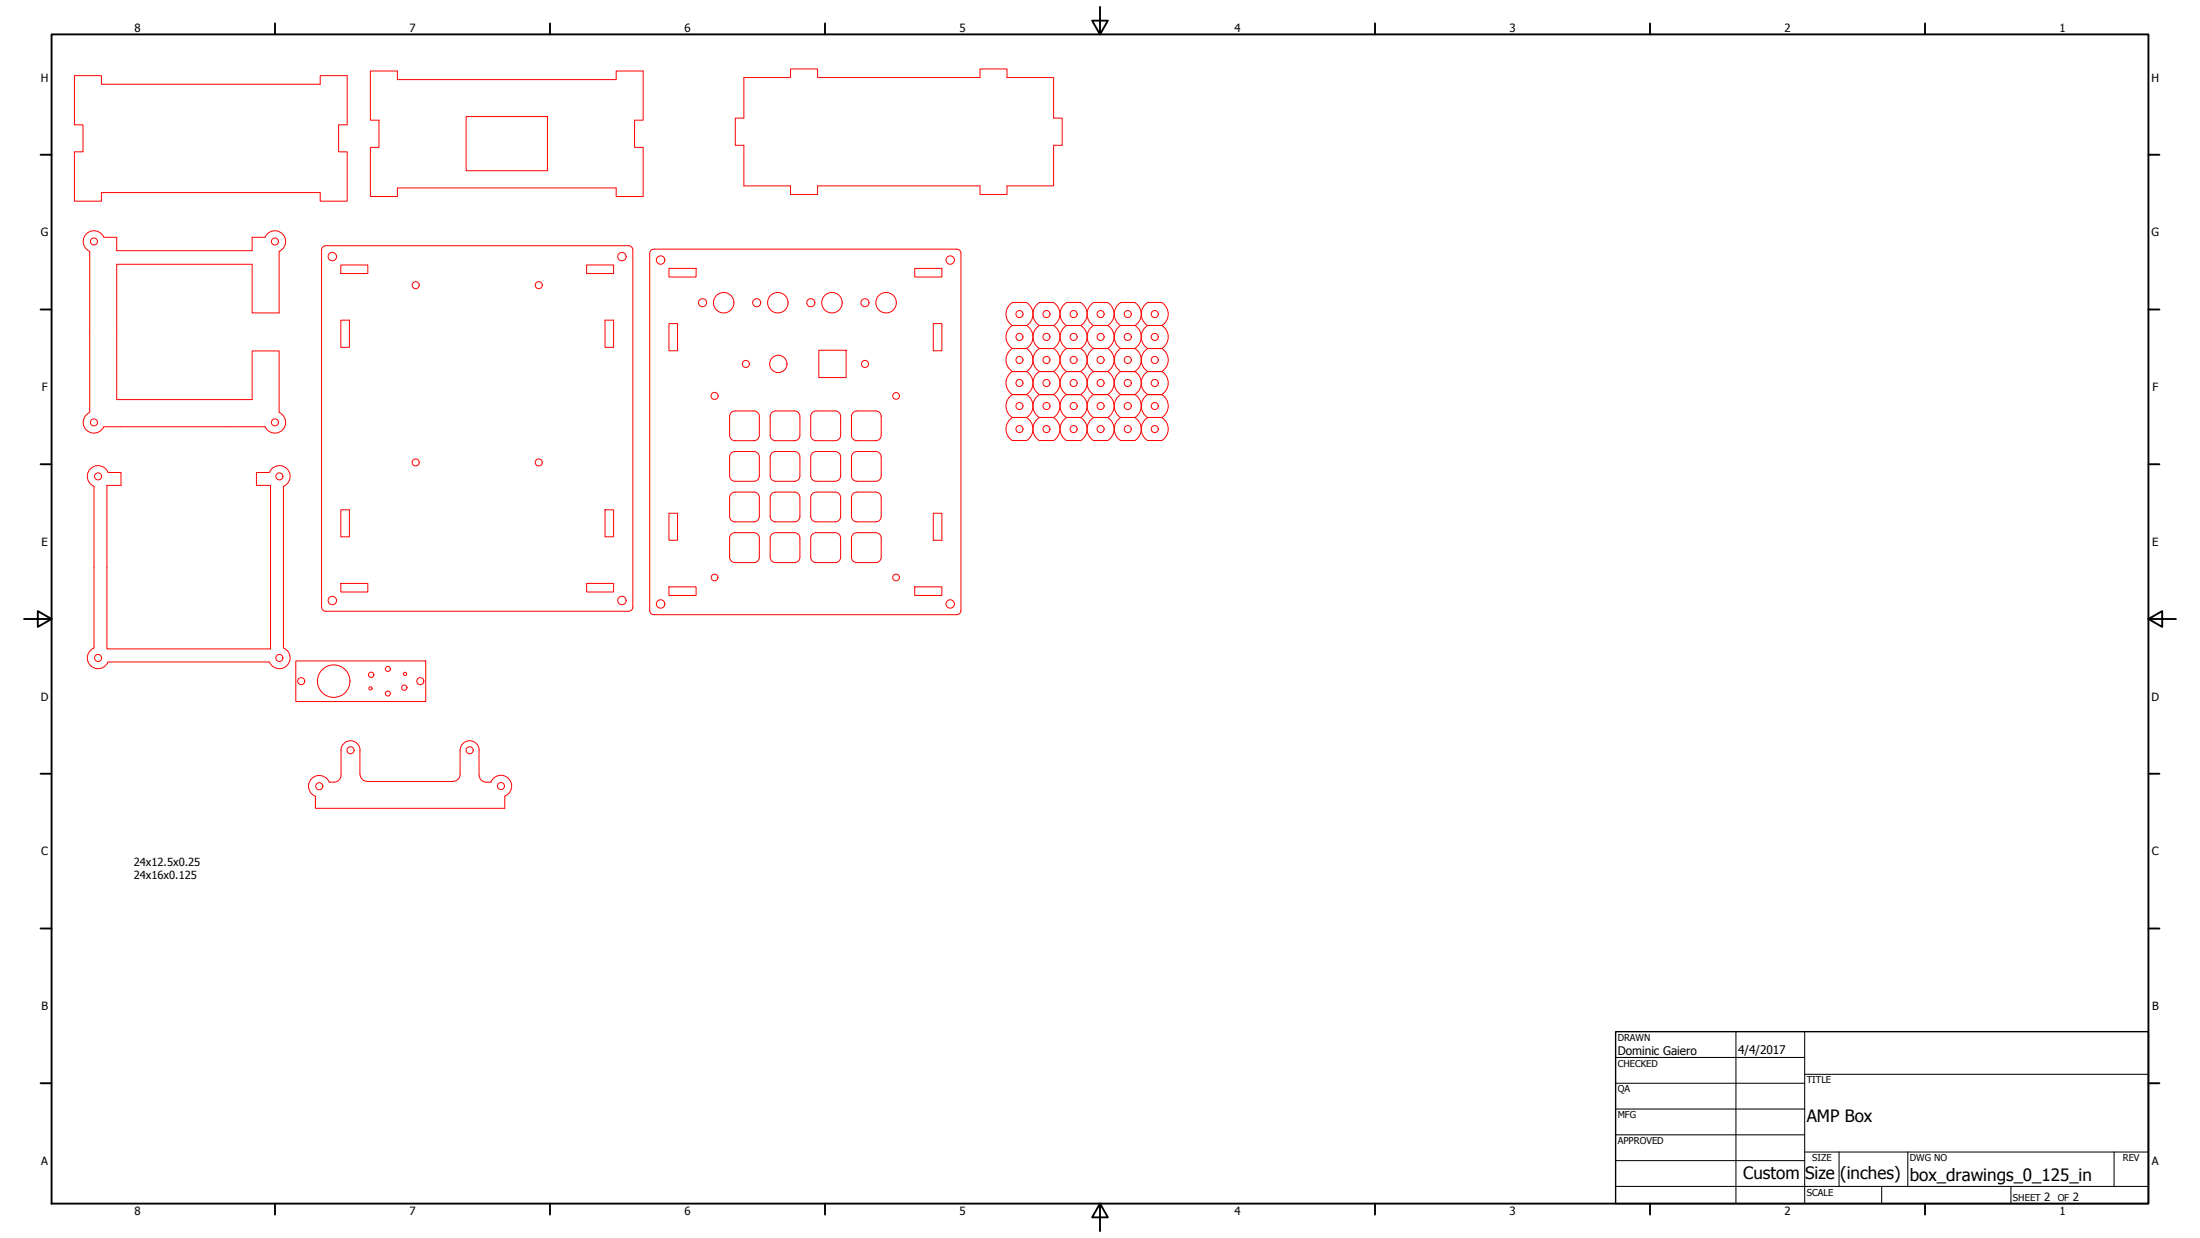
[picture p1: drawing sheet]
<svg xmlns="http://www.w3.org/2000/svg" width="813mm" height="457mm" viewBox="0 0 813 457" stroke-linecap="round" stroke-linejoin="round" font-family="sans-serif">
<!-- layer: Sketch Geometry (ANSI) -->
<g fill="none" stroke="#f00" stroke-width=".37">
<path d="M27.5 27.9h10v3.2h80.8v-3.2h10v18.2h-3.2v10h3.2v18.2h-10v-3.2h-80.8v3.2h-10v-18.2h3.2v-10h-3.2zM136.8 26.2h10v3.2h80.8v-3.2h10v18.2h-3.2v10h3.2v18.2h-10v-3.2h-80.8v3.2h-10v-18.2h3.2v-10h-3.2zM274.8 28.6h17.2v-3.1h10.1v3.1h60v-3.1h9.9v3.1h17.3v15h3.1v10.1h-3.1v14.9h-17.3v3.2h-9.9v-3.2h-60v3.2h-10.1v-3.2h-17.2v-14.9h-3.1v-10.1h3.1zM172.2 43.1h30v20h-30zM38.3 87.6a4 4 0 0 0-6.4-1.2 4 4 0 0 0 1.2 6.4v59.5a4 4 0 0 0-1.2 6.5 4 4 0 0 0 6.4-1.2M38.4 87.6h4.7v5h50.1v-5h4.7a4 4 0 0 1 6.5-1.2 4 4 0 0 1-1.3 6.4v22.8h-9.9v-18h-50.1v50h50.1v-18h9.9v22.7a4 4 0 0 1 1.3 6.5 4 4 0 0 1-6.5-1.2h-59.5M118.8 92.3v131.9M125.9 97.9h10v3.1h-10zM216.7 97.9h10v3.1h-10zM232.2 90.7h-111.8a1.56 1.56 0 0 0-1.6 1.6M232.3 90.7a1.56 1.56 0 0 1 1.5 1.6M233.8 92.3v131.9"/>
<path d="M240.3 92.6l1.3-.6h111.9a1.56 1.56 0 0 1 1.5 1.6v131.9a1.56 1.56 0 0 1-1.5 1.5h-111.9a1.56 1.56 0 0 1-1.6-1.5v-131.9zM247.1 99.1h10.1v3.2h-10.1zM337.9 99.1h10.1v3.2h-10.1zM125.9 118.2h3.2v10.1h-3.2zM223.5 118.2h3.2v10.1h-3.2zM247.1 119.5h3.2v10h-3.2zM344.8 119.5h3.2v10h-3.2zM374 111.7h5.3M374 111.7a5 5 0 0 0 0 8.5M379.3 111.7a5 5 0 0 1 0 8.5M384 111.7h5.3M384 111.7a5 5 0 0 0 0 8.5"/>
<path d="M389.2 111.7a5 5 0 0 1 0 8.5M394 111.7h5.3M394 111.7a5 5 0 0 0 0 8.5M399.3 111.7a5 5 0 0 1 0 8.5M404 111.7h5.3M404 111.7a5 5 0 0 0 0 8.5M409.2 111.7a5 5 0 0 1 0 8.5M414 111.7h5.3M414 111.7a5 5 0 0 0 0 8.5M419.3 111.7a5 5 0 0 1 0 8.5M424 111.7h5.3M424 111.7a5 5 0 0 0 0 8.5"/>
<path d="M429.3 111.7a5 5 0 0 1 0 8.5M302.5 129.3h10.1v10.1h-10.1zM374 128.7h5.3M374 137.2a5 5 0 0 1 0-8.5 5 5 0 0 1 0-8.5h5.3a5 5 0 0 1 0 8.5 5 5 0 0 1 0 8.5M384 128.7h5.3M384 137.2a5 5 0 0 1 0-8.5 5 5 0 0 1 0-8.5h5.2a5 5 0 0 1 0 8.5 5 5 0 0 1 0 8.5M394 128.7h5.3M394 137.2a5 5 0 0 1 0-8.5 5 5 0 0 1 0-8.5h5.3a5 5 0 0 1 0 8.5 5 5 0 0 1 0 8.5M404 128.7h5.3M404 137.2a5 5 0 0 1 0-8.5 5 5 0 0 1 0-8.5h5.2a5 5 0 0 1 0 8.5 5 5 0 0 1 0 8.5M414 137.2h5.3M414 128.7h5.3"/>
<path d="M414 120.2h5.3M414 137.2a5 5 0 0 0 0 8.5M414 120.2a5 5 0 0 0 0 8.5 5 5 0 0 0 0 8.5M419.3 137.2a5 5 0 0 1 0 8.5M419.3 120.2a5 5 0 0 1 0 8.5 5 5 0 0 1 0 8.5M424 137.2h5.3M424 128.7h5.3M424 120.2h5.3M424 137.2a5 5 0 0 0 0 8.5M424 120.2a5 5 0 0 0 0 8.5 5 5 0 0 0 0 8.5M429.3 137.2a5 5 0 0 1 0 8.5M429.3 120.2a5 5 0 0 1 0 8.5 5 5 0 0 1 0 8.5"/>
<path d="M269.6 153.7v7.1l.5 1.4 1.4 .6h7l1.1-.3 .9-1.2v-7.6M269.6 153.8l.2-1 1.2-1h7.6l1.4 .6 .5 1.4M284.5 153.7l.1 7.6 .9 1.2 1 .3M286.5 151.8l-1.4 .6-.6 1.4M286.6 151.8h7.5l1.2 1 .2 1M295.5 153.7v7.1l-.6 1.4-1.4 .6h-6.9M299.5 153.8l.3-1 1.2-1h7.6l1.4 .6 .6 1.4M299.5 153.7v7.1l.6 1.4 1.5 .6h7l1-.3 .9-1.2 .1-7.6M314.6 153.7l.1 7.6 .9 1.2 1 .3M316.5 151.8h7.6l1.2 1 .3 1M316.6 151.8l-1.4 .6-.6 1.4M325.6 153.7v7.1l-.6 1.4-1.4 .6h-7.1"/>
<path d="M372.9 146.7l1.1-1h5.3a5 5 0 0 1 0 8.5h-5.3a5 5 0 0 1-1.1-7.5zM374 145.7a5 5 0 0 1 0-8.5h5.3a5 5 0 0 1 0 8.5M374 154.2a5 5 0 0 0 0 8.5M379.3 154.2a5 5 0 0 1 0 8.5M382.9 146.7l1.1-1h5.2a5 5 0 0 1 0 8.5h-5.2a5 5 0 0 1-1.1-7.5zM384 145.7a5 5 0 0 1 0-8.5h5.2a5 5 0 0 1 0 8.5M384 154.2a5 5 0 0 0 0 8.5M389.2 154.2a5 5 0 0 1 0 8.5M392.9 146.7l1.1-1h5.3a5 5 0 0 1 0 8.5h-5.3a5 5 0 0 1-1.1-7.5zM394 145.7a5 5 0 0 1 0-8.5h5.3a5 5 0 0 1 0 8.5M394 154.2a5 5 0 0 0 0 8.5M399.3 154.2a5 5 0 0 1 0 8.5"/>
<path d="M402.9 146.7l1.1-1h5.2a5 5 0 0 1 0 8.5h-5.2a5 5 0 0 1-1.1-7.5zM404 145.7a5 5 0 0 1 0-8.5h5.2a5 5 0 0 1 0 8.5M404 154.2a5 5 0 0 0 0 8.5M409.2 154.2a5 5 0 0 1 0 8.5M414 154.2h5.3M414 145.7h5.3M414 154.2a5 5 0 0 0 0 8.5M414 145.7a5 5 0 0 0 0 8.5M419.3 154.2a5 5 0 0 1 0 8.5M419.3 145.7a5 5 0 0 1 0 8.5M424 154.2h5.3M424 145.7h5.3"/>
<path d="M424 154.2a5 5 0 0 0 0 8.5M424 145.7a5 5 0 0 0 0 8.5M429.3 154.2a5 5 0 0 1 0 8.5M429.3 145.7a5 5 0 0 1 0 8.5M99.5 174.5h-4.8v4.8h5.2v60.3h-60.4v-60.3h5.2v-4.8h-4.8a4 4 0 0 0-6.5-1.4 4 4 0 0 0 1.4 6.5l-.1 59.7M99.5 174.5a4 4 0 0 1 6.5-1.4 4 4 0 0 1-1.3 6.5M104.7 179.6v59.7M270.1 167.3l1.4-.5h7l1.5 .5 .5 1.5v6.9l-.5 1.5-1.4 .5h-7l-1.5-.5-.5-1.4v-7zM286.5 166.8l-1.4 .5-.6 1.5 .1 7.5 .9 1.2 1 .2M286.6 166.8h7.5l1.2 .9 .2 1.1v7l-.6 1.4-1.4 .5h-6.9M300.1 167.3l1.5-.5h7l1.4 .5 .6 1.5v6.9l-.6 1.5-1.5 .5h-7l-1.4-.5-.6-1.4v-7zM316.5 166.8h7.6l1.2 .9 .3 1.1v7l-.6 1.4-1.4 .5h-7.1"/>
<path d="M316.6 166.8l-1.4 .5-.6 1.5 .1 7.5 .9 1.2 1 .2M374 162.7h5.3M384 162.7h5.3M394 162.7h5.3M404 162.7h5.3M414 162.7h5.3M424 162.7h5.3M125.9 188.3h3.2v9.9h-3.2zM223.5 188.3h3.2v9.9h-3.2zM247.1 189.5h3.2v10h-3.2zM269.6 183.8v6.9l.5 1.4 1.4 .6h7l1.1-.3 .9-1.1v-7.5M269.6 183.7l.2-1 1.2-.9 7.5-.1 1.5 .6 .5 1.4"/>
<path d="M270.1 197.3l1.4-.6h7l1.5 .6 .5 1.4v7.1l-.5 1.4-1.4 .6h-7l-1.5-.6-.5-1.5v-7zM284.5 183.8l.1 7.5 .9 1.1 1 .3M286.5 196.7l-1.4 .6-.6 1.4 .1 7.6 .9 1.2 1 .3M286.5 181.7l-1.4 .6-.6 1.4M286.6 196.7l7.5 .1 1.2 .9 .2 1v7l-.6 1.5-1.4 .6h-6.9M286.6 181.7l7.5 .1 1.2 .9 .2 1M295.5 183.8v6.9l-.6 1.4-1.4 .6h-6.9M299.5 183.7l.3-1 1.2-.9 7.6-.1 1.4 .6 .6 1.4M299.5 183.8v6.9l.6 1.4 1.5 .6h7l1-.3 .9-1.1 .1-7.5M300.1 197.3l1.5-.6h7l1.4 .6 .6 1.4v7.1l-.6 1.4-1.5 .6h-7l-1.4-.6-.6-1.5v-7zM314.6 183.8l.1 7.5 .9 1.1 1 .3M316.5 196.7l7.6 .1 1.2 .9 .3 1v7l-.6 1.5-1.4 .6h-7.1"/>
<path d="M316.5 181.7l7.6 .1 1.2 .9 .3 1M316.6 196.7l-1.4 .6-.6 1.4 .1 7.6 .9 1.2 1 .3M316.6 181.7l-1.4 .6-.6 1.4M325.6 183.8v6.9l-.6 1.4-1.4 .6h-7.1M344.8 189.5h3.2v10h-3.2zM125.9 215.5h10v3.1h-10zM216.7 215.5h10v3.1h-10zM247.1 216.7h10.1v3.2h-10.1zM337.9 216.7h10.1v3.2h-10.1zM34.8 239.3a4 4 0 0 0-1.4 6.5 4 4 0 0 0 6.5-1.3h59.6M104.7 239.3a4 4 0 0 1 1.3 6.5 4 4 0 0 1-6.5-1.3M118.8 224.2a1.56 1.56 0 0 0 1.6 1.5h111.8"/>
<path d="M233.8 224.2a1.56 1.56 0 0 1-1.5 1.5M109.3 244.1h48v15h-48zM177 277.1v9.2M177 277.1a3.5 3.5 0 0 0-3.5-3.5 3.5 3.5 0 0 0-3.5 3.5v8.9M121.6 288.9a4 4 0 0 0-6.5-1.4 4 4 0 0 0 1.4 6.5M126 286.3l-.3 1.1-.7 .9a4.1 4.1 0 0 1-3.3 .6M133 286v-8.9a3.5 3.5 0 0 0-3.5-3.5 3.5 3.5 0 0 0-3.5 3.5v9.2M133 286l.6 1.6 .9 .7 1.1 .2M135.6 288.6h31.8M170 286l-.3 1.1-.7 .9-1.6 .5M177 286.3l.6 1.6 .9 .7 1.1 .3M179.6 288.9h1.8"/>
<path d="M181.4 288.9a4 4 0 0 1 6.5-1.4 4 4 0 0 1-1.4 6.5v4.5h-70v-4.4"/>
<circle cx="34.7" cy="89.2" r="1.3"/>
<circle cx="101.6" cy="89.2" r="1.3"/>
<circle cx="122.8" cy="94.8" r="1.56"/>
<circle cx="229.8" cy="94.8" r="1.56"/>
<circle cx="244.1" cy="96" r="1.56"/>
<circle cx="351.1" cy="96" r="1.56"/>
<circle cx="153.6" cy="105.3" r="1.3"/>
<circle cx="199" cy="105.3" r="1.3"/>
<circle cx="259.6" cy="111.8" r="1.49"/>
<circle cx="267.4" cy="111.8" r="3.8"/>
<circle cx="279.6" cy="111.8" r="1.49"/>
<circle cx="287.4" cy="111.8" r="3.8"/>
<circle cx="299.6" cy="111.8" r="1.49"/>
<circle cx="307.4" cy="111.8" r="3.8"/>
<circle cx="319.6" cy="111.8" r="1.49"/>
<circle cx="327.4" cy="111.8" r="3.8"/>
<circle cx="376.7" cy="116" r="1.3"/>
<circle cx="386.6" cy="116" r="1.3"/>
<circle cx="396.7" cy="116" r="1.3"/>
<circle cx="406.6" cy="116" r="1.3"/>
<circle cx="416.7" cy="116" r="1.3"/>
<circle cx="426.6" cy="116" r="1.3"/>
<circle cx="275.6" cy="134.4" r="1.3"/>
<circle cx="287.6" cy="134.4" r="3.2"/>
<circle cx="319.6" cy="134.4" r="1.3"/>
<circle cx="376.7" cy="124.4" r="1.3"/>
<circle cx="376.7" cy="132.9" r="1.3"/>
<circle cx="386.6" cy="124.4" r="1.3"/>
<circle cx="386.6" cy="132.9" r="1.3"/>
<circle cx="396.7" cy="124.4" r="1.3"/>
<circle cx="396.7" cy="132.9" r="1.3"/>
<circle cx="406.6" cy="124.4" r="1.3"/>
<circle cx="406.6" cy="132.9" r="1.3"/>
<circle cx="416.7" cy="124.4" r="1.3"/>
<circle cx="416.7" cy="132.9" r="1.3"/>
<circle cx="426.6" cy="124.4" r="1.3"/>
<circle cx="426.6" cy="132.9" r="1.3"/>
<circle cx="34.7" cy="156" r="1.3"/>
<circle cx="101.6" cy="156" r="1.3"/>
<circle cx="264" cy="146.2" r="1.3"/>
<circle cx="331.1" cy="146.2" r="1.24"/>
<circle cx="376.7" cy="150" r="1.3"/>
<circle cx="376.7" cy="141.4" r="1.3"/>
<circle cx="376.7" cy="158.5" r="1.3"/>
<circle cx="386.6" cy="150" r="1.3"/>
<circle cx="386.6" cy="141.4" r="1.3"/>
<circle cx="386.6" cy="158.5" r="1.3"/>
<circle cx="396.7" cy="158.5" r="1.3"/>
<circle cx="396.7" cy="141.4" r="1.3"/>
<circle cx="396.7" cy="150" r="1.3"/>
<circle cx="406.6" cy="150" r="1.3"/>
<circle cx="406.6" cy="141.4" r="1.3"/>
<circle cx="406.6" cy="158.5" r="1.3"/>
<circle cx="416.7" cy="158.5" r="1.3"/>
<circle cx="416.7" cy="141.4" r="1.3"/>
<circle cx="416.7" cy="150" r="1.3"/>
<circle cx="426.6" cy="141.4" r="1.3"/>
<circle cx="426.6" cy="158.5" r="1.3"/>
<circle cx="426.6" cy="150" r="1.3"/>
<circle cx="36.2" cy="175.9" r="1.3"/>
<circle cx="103.2" cy="175.9" r="1.3"/>
<circle cx="153.6" cy="170.8" r="1.3"/>
<circle cx="199" cy="170.8" r="1.3"/>
<circle cx="264" cy="213.3" r="1.24"/>
<circle cx="331.1" cy="213.3" r="1.24"/>
<circle cx="122.8" cy="221.8" r="1.56"/>
<circle cx="229.8" cy="221.8" r="1.56"/>
<circle cx="244.1" cy="223" r="1.56"/>
<circle cx="351.1" cy="223" r="1.56"/>
<circle cx="36.2" cy="243" r="1.3"/>
<circle cx="103.2" cy="243" r="1.3"/>
<circle cx="111.3" cy="251.6" r="1.3"/>
<circle cx="123.3" cy="251.6" r="6"/>
<circle cx="136.9" cy="254.2" r=".6"/>
<circle cx="137.1" cy="249.2" r=".98"/>
<circle cx="143.3" cy="256.1" r=".92"/>
<circle cx="143.3" cy="247" r=".92"/>
<circle cx="149.4" cy="254" r=".98"/>
<circle cx="149.6" cy="248.9" r=".6"/>
<circle cx="155.3" cy="251.6" r="1.3"/>
<circle cx="129.5" cy="277.1" r="1.3"/>
<circle cx="173.5" cy="277.1" r="1.3"/>
<circle cx="118" cy="290.4" r="1.3"/>
<circle cx="185.1" cy="290.3" r="1.3"/>
</g>
<!-- layer: Title (ANSI) -->
<g fill="none" stroke="#000" stroke-width=".38">
<path d="M596.9 390.5h69.8M641.3 381v63.5M666.7 396.7h127M666.7 381v63.5M596.9 400h69.8M596.9 409.6h69.8M596.9 419.1h69.8M596.9 438.1h196.8M596.9 428.6h69.8M666.7 425.4h127M679.4 425.4v12.7M695.2 438.1v6.4"/>
<path d="M704.8 425.4v12.7M742.9 438.1v6.4M781 425.4v12.7"/>
</g>
<path d="M596.9 381h196.8v63.5h-196.8z" fill="none" stroke="#000" stroke-width=".51"/>
<!-- layer: Border (ANSI) -->
<g fill="none" stroke="#000" stroke-width=".7">
<path d="M19 12.7h774.7v431.8h-774.7zM101.6 8.6v4.1M203.2 8.6v4.1M304.8 8.6v4.1M406.4 2.5v10.2l-2.9-5.1h5.8l-2.9 5.1M508 8.6v4.1M609.6 8.6v4.1M711.2 8.6v4.1M15 57.1h4M793.7 57.1h4.1M15 114.3h4M793.7 114.3h4.1"/>
<path d="M15 171.4h4M793.7 171.4h4.1M8.9 228.6h10.1l-5-2.9v5.8l5-2.9M793.7 228.6l5.1 2.9v-5.8l-5.1 2.9h10.2M15 285.7h4M793.7 285.7h4.1M15 342.9h4M793.7 342.9h4.1M15 400h4M793.7 400h4.1M101.6 444.5v4.1M203.2 444.5v4.1"/>
<path d="M304.8 444.5v4.1M406.4 444.5l2.9 5.1h-5.8l2.9-5.1v10.2M508 444.5v4.1M609.6 444.5v4.1M711.2 444.5v4.1"/>
</g>
<g font-size="6.3">
<text x="667.5" y="414.4">AMP Box</text>
<text x="644" y="435.5">Custom</text>
<text x="666.9" y="435.5">Size</text>
<text x="679.9" y="435.5">(inches)</text>
<text x="705.6" y="436.1">box_drawings_0_125_in</text>
</g>
<g font-size="4.4">
<text x="597.7" y="389.7">Dominic Gaiero</text>
<text x="642.1" y="389.1">4/4/2017</text>
</g>
<g font-size="4.2">
<text x="49.7" y="11.7">8</text>
<text x="151.3" y="11.7">7</text>
<text x="252.9" y="11.7">6</text>
<text x="354.5" y="11.7">5</text>
<text x="456.1" y="11.7">4</text>
<text x="557.7" y="11.7">3</text>
<text x="659.3" y="11.7">2</text>
<text x="760.9" y="11.7">1</text>
<text x="15.1" y="30.1">H</text>
<text x="794.9" y="30.1">H</text>
<text x="15.1" y="87.2">G</text>
<text x="794.9" y="87.2">G</text>
<text x="15.4" y="144.4">F</text>
<text x="795.2" y="144.4">F</text>
<text x="15.3" y="201.5">E</text>
<text x="795.1" y="201.5">E</text>
<text x="15.1" y="258.7">D</text>
<text x="794.9" y="258.7">D</text>
<text x="15.2" y="315.8">C</text>
<text x="795" y="315.8">C</text>
<text x="15.3" y="373">B</text>
<text x="795.1" y="373">B</text>
<text x="15.2" y="430.1">A</text>
<text x="795" y="430.1">A</text>
<text x="755.3" y="443.7">2</text>
<text x="765.8" y="443.7">2</text>
<text x="49.7" y="448.6">8</text>
<text x="151.3" y="448.6">7</text>
<text x="252.9" y="448.6">6</text>
<text x="354.5" y="448.6">5</text>
<text x="456.1" y="448.6">4</text>
<text x="557.7" y="448.6">3</text>
<text x="659.3" y="448.6">2</text>
<text x="760.9" y="448.6">1</text>
</g>
<g font-size="4.1">
<text x="49.4" y="319.8">24x12.5x0.25</text>
<text x="49.4" y="324.8">24x16x0.125</text>
</g>
<g font-size="3.5">
<text x="597.7" y="384.3">DRAWN</text>
<text x="597.7" y="393.9">CHECKED</text>
<text x="667.5" y="400">TITLE</text>
<text x="597.7" y="403.4">QA</text>
<text x="597.7" y="412.9">MFG</text>
<text x="597.7" y="422.5">APPROVED</text>
<text x="669.5" y="428.8">SIZE</text>
<text x="705.6" y="428.8">DWG NO</text>
<text x="784.3" y="428.8">REV</text>
<text x="667.5" y="441.5">SCALE</text>
<text x="743.7" y="443.7">SHEET</text>
<text x="760.2" y="443.7">OF</text>
</g>
</svg>
